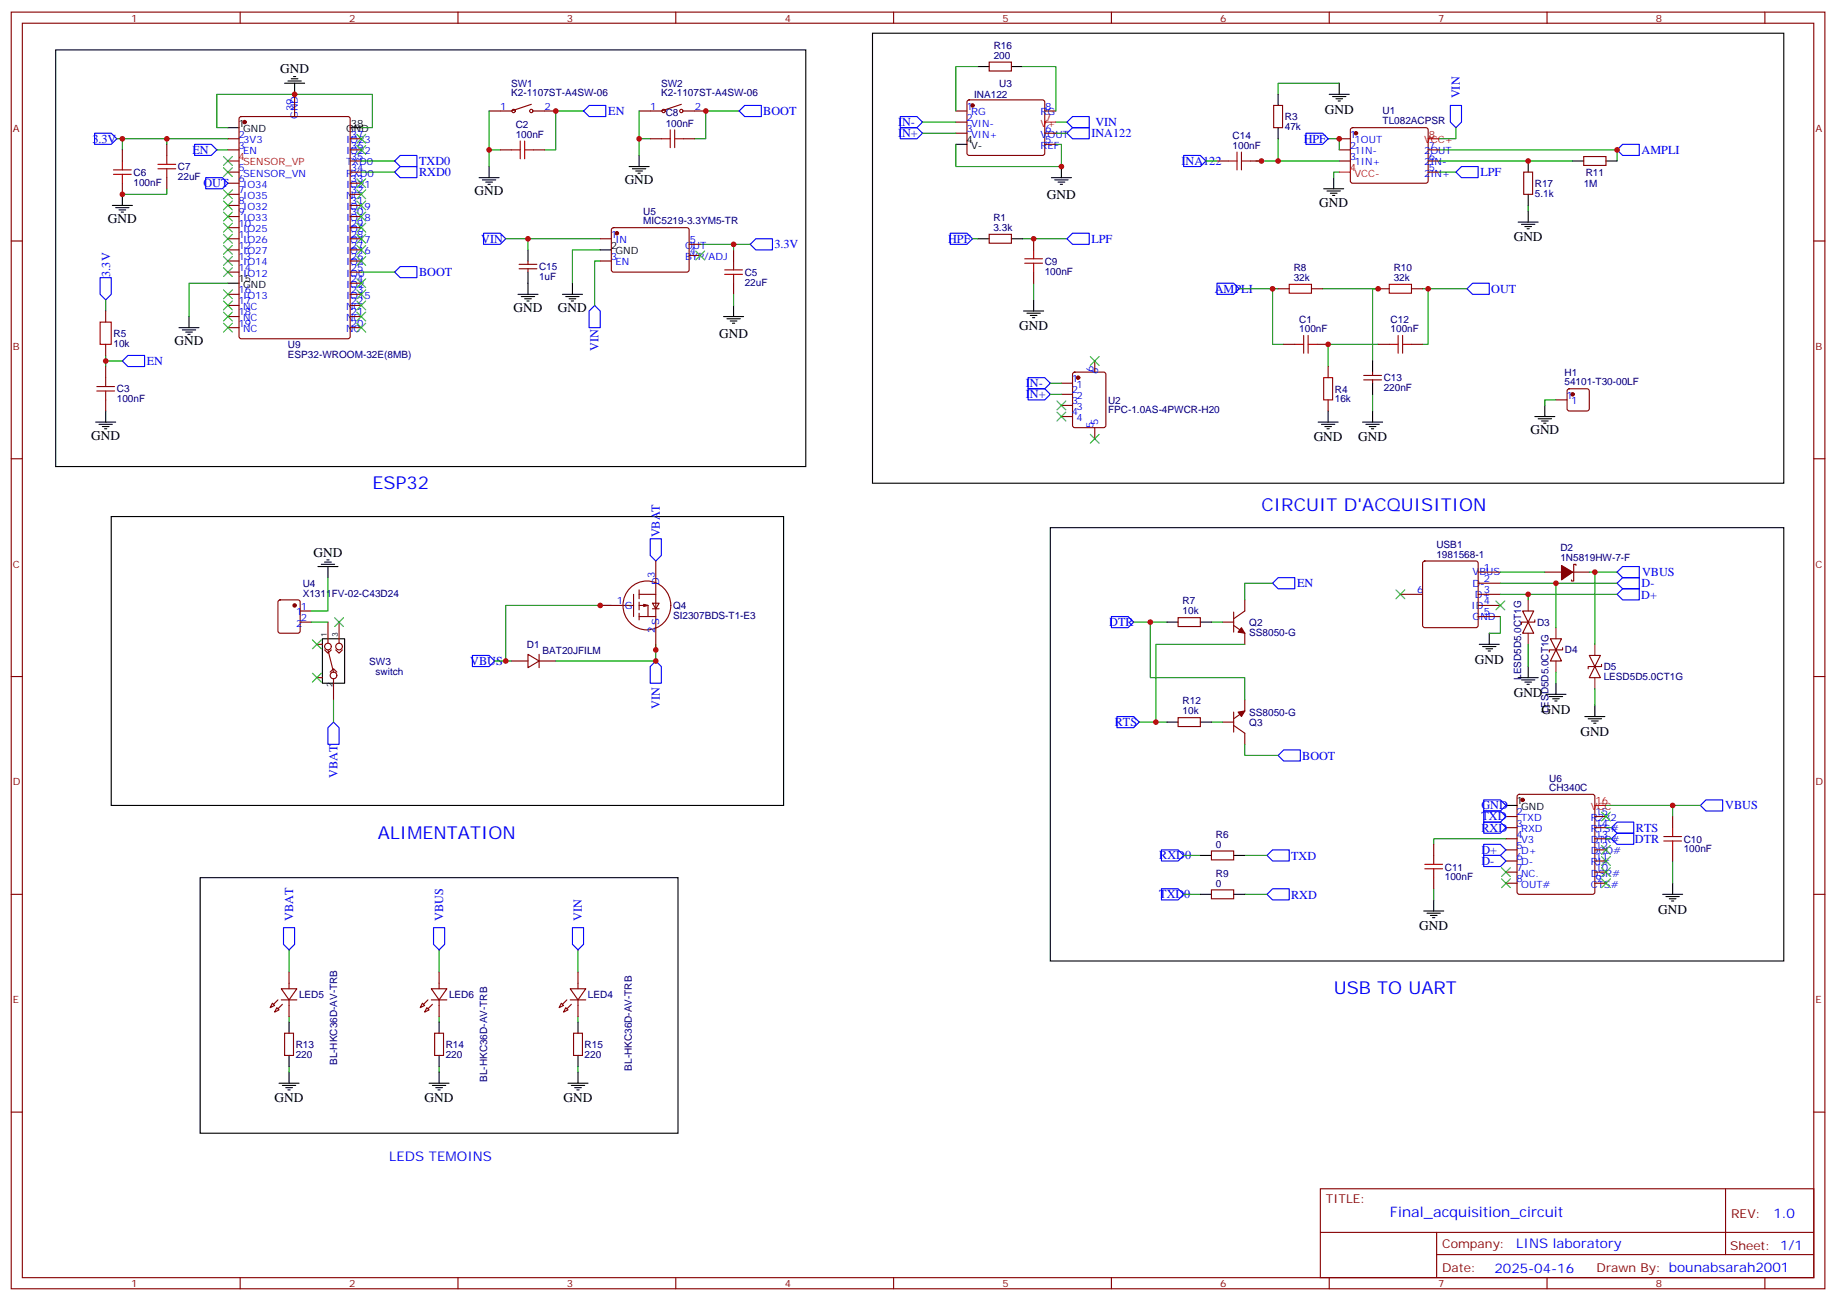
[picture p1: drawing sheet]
<svg xmlns="http://www.w3.org/2000/svg" width="583mm" height="413mm" viewBox="0 0 583 413" stroke-linecap="round" stroke-linejoin="round" font-family="sans-serif">
<g fill="none" stroke="#870000" stroke-width=".35">
<path d="M3.6 3.8h575.7v405.4h-575.7zM7.1 7.4h568.7v398.3h-568.7zM76.2 3.8v3.6M145.4 3.8v3.6M214.5 3.8v3.6M283.7 3.8v3.6M314 19.7h7.1v2.8h-7.1zM352.8 3.8v3.6M422 3.8v3.6M491.1 3.8v3.6M560.2 3.8v3.6M76.1 37.2l.5-.2h33.9l.6 .4 .1 69.5-.5 .6-34.1 .1-.7-.5v-69.4z"/>
<path d="M93.5 30v7M168.7 33.1l-6.4 2.1h-7M169.4 35.2h7M216.3 33.1l-6.4 2.1h-7M217 35.2h7M303.4 35.2h3.6M303.4 38.8h3.6M307.2 31.9l.5-.2h23.2l.5 .2 .2 .5v16.5l-.7 .5-23.5-.1-.4-.7v-16.2zM331.6 35.2h3.6M404.3 33.5h2.8v7h-2.8zM38.8 47.6v3.5M38.8 58.2v3.5"/>
<path d="M53 45.8v3.6M53 56.4v3.5M72.4 44.1h3.5M72.4 47.6h3.5M72.4 54.6h3.5M72.4 58.2h3.5M111.2 44.1h3.5M111.2 47.6h3.5M111.2 51.1h3.5M111.2 54.6h3.5M111.2 58.2h3.5M158.8 47.6h3.5"/>
<path d="M169.4 47.6h3.5M206.4 44.1h3.5M217 44.1h3.5M303.4 42.3h3.6M331.6 42.3h3.6M331.6 45.8h3.6M386.3 51.1h3.6M396.9 51.1h3.5M425.1 44.1h3.6M425.1 47.6h3.6M425.1 51.1h3.6M428.9 40.7l.5-.2h23.2l.5 .2 .3 .5-.1 16.5-.7 .5-23.5-.1-.4-.6v-16.3z"/>
<path d="M453.4 47.6h3.5M453.4 51.1h3.5M453.4 54.6h3.5M483.7 54.6h2.8v7.1h-2.8zM502.7 49.7h7.1v2.8h-7.1zM3.6 76.5h3.5M72.4 61.7h3.5M72.4 65.2h3.5M72.4 68.8h3.5M72.4 72.3h3.5M72.4 75.8h3.5M72.4 79.3h3.5"/>
<path d="M111.2 61.7h3.5M111.2 65.2h3.5M111.2 68.8h3.5M111.2 72.3h3.5M111.2 75.8h3.5M111.2 79.3h3.5M190.5 75.8h3.6M194.3 72.5l.5-.2h23.5l.5 .7-.1 13-.6 .4-23.6-.1-.4-.6v-12.7zM218.8 77.6h3.5M232.9 79.3v3.6M314 74.4h7.1v2.8h-7.1zM328.1 75.8v3.5"/>
<path d="M575.8 76.5h3.5M33.5 98.7v3.6M72.4 82.9h3.5M72.4 86.4h3.5M72.4 93.5h3.5M72.4 97h3.5M111.2 82.9h3.5M111.2 86.4h3.5M111.2 89.9h3.5M111.2 93.5h3.5M111.2 97h3.5M164.8 85.3h5.6"/>
<path d="M164.8 83.9h5.6M167.6 82.9v1M167.6 85.3v1.1M190.5 82.9h3.6M218.8 81.1h3.5M232.9 89.9v3.6M328.1 86.4v3.5M405.7 91.7h3.6M416.3 91.7h3.5M437.5 91.7h3.5M448.1 91.7h3.5M33.5 109.3v3.6"/>
<path d="M33.5 116.4v3.5M72.4 100.5h3.5M72.4 104h3.5M111.2 100.5h3.5M111.2 104h3.5M340.7 118.4l.5-.3h9.1l.7 .5v16.5l-.4 .6-9.4 .1-.7-.5v-16.4zM347.5 114.6v3.5M407.5 109.3h3.5M418.1 109.3h3.5M421.6 116.4v3.5M432.9 119.2h5.6M435.7 118.1v1.1"/>
<path d="M437.5 109.3h3.5M448.1 109.3h3.5M33.5 127v3.5M336.9 121.7h3.6M336.9 125.2h3.6M336.9 128.7h3.6M336.9 132.3h3.6M347.5 135.8v3.5M421.6 127v3.5M432.9 120.6h5.6M435.7 120.6v1.1M493.9 127h3.6"/>
<path d="M497.7 123.6l.5-.2h5.6l.5 .2 .2 .5v5.7l-.2 .5-.5 .2h-5.6l-.5-.2-.2-.5v-5.7zM3.6 145.7h3.5M575.8 145.7h3.5M208.2 178.1v28.2M451.8 178.3l.5-.2h16.2l.5 .2 .2 .5v19.8l-.2 .5-.5 .2h-16.2l-.5-.3-.2-.4v-19.8zM500.3 179.5v-.3h-.7v5.3h-.7v-.4M88.5 190.7l.4-.2h5.7l.6 .4 .1 9.4-.5 .7h-5.9l-.6-.4-.1-9.4zM95.3 194h3.5M95.3 197.5h3.5M104.1 197.5v6.7M107.6 197.5v6.7M190.5 192.2h7.1"/>
<path d="M197.9 192.2h3.2M200.4 186.4a7.6 7.6 0 0 1 10.7 .8 7.6 7.6 0 0 1-.7 10.7 7.6 7.6 0 0 1-10.8-.6 7.9 7.9 0 0 1 .8-10.9zM201.1 188.7v7.1M202.9 188.7h5.3M202.9 195.8h5.3M202.9 187.3v2.8M202.9 191.2v2.4M202.9 194.7v2.1M204.3 191.9l1.4 .3h-2.8M204.3 192.6l1.4-.4v3.6M207.1 191.5h2.1l-1 1.8zM207.1 193.3h2.1"/>
<path d="M374 196.1h7v2.8h-7zM388.1 197.5h3.5M391.6 198.6l3.5 2.4v3.6M391.6 194.3v6.4M395.1 190.5v3.5l-3.5 2.5M444.5 188.7h7.1M469.2 188.7h7.1M469.2 192.2h7.1M469.2 185.2h7.1M469.2 181.6h7.1M469.2 195.8h7.1M483.3 194h3.6l-1.8 3.5z"/>
<path d="M485.1 197.5l1.8 3.5h-3.6zM487.2 196.8v.7h-4.2v.7M490.4 181.6h5.3M499.2 181.6h5.3M3.6 214.8h3.5M100.6 215.2h1.7M100.6 204.6h1.7M103 206.3l1.1 1.1 1.1-1.1M104.1 206.3l1.8 7.1M104.8 213.4l1.1-1.1 1 1.1M105.9 215.5v6.7M106.6 206.3l1 1.1 1.1-1.1"/>
<path d="M162.3 209.9h5.3M167.6 207.8l3.5 2.1-3.5 2.1zM171.1 207.8v4.2M171.1 209.9h5.3M492.2 202.8h3.5l-1.8 3.5zM493.9 206.3l1.8 3.6h-3.5zM496 205.6v.7h-4.2v.7M504.5 208.1h3.5l-1.7 3.5zM506.3 211.6l1.7 3.6h-3.5zM508.4 210.9v.7h-4.2v.7M575.8 214.8h3.5M374 227.9h7v2.8h-7z"/>
<path d="M388.1 229.3h3.5M391.6 230.3l3.5 2.5v3.5M391.6 226.1v6.3M395.1 222.2v3.5l-3.5 2.5M478 259.3h3.6M481.8 252.4l.5-.2h23.3l.5 .2 .2 .5v30.3l-.3 .5-.4 .3h-23.3l-.5-.3-.2-.5v-30.3zM506.3 259.3h3.5M531 259.3v3.5M384.6 270.2h7v2.8h-7zM455.1 268.1v3.5M455.1 278.7v3.5M478 262.8h3.6"/>
<path d="M478 266.3h3.6M478 269.8h3.6M478 273.4h3.6M478 276.9h3.6M506.3 262.8h3.5M506.3 266.3h3.5M506.3 269.8h3.5M506.3 273.4h3.5M506.3 276.9h3.5M531 269.8v3.6M3.6 284h3.5M384.6 282.5h7v2.9h-7z"/>
<path d="M478 280.4h3.6M506.3 280.4h3.5M575.8 284h3.5M86.5 318.5l.7 .7-1.4 .7zM87.9 319.9l.7 .7-1.4 .7zM89.3 313.9h4.9l-2.4 3.6zM89.3 317.5h4.9M91.8 308.6v5.3M91.8 317.5v5.3M134.1 318.5l.7 .7-1.4 .7zM135.5 319.9l.7 .7-1.4 .7zM136.9 313.9h5l-2.5 3.6z"/>
<path d="M136.9 317.5h5M139.4 308.6v5.3M139.4 317.5v5.3M178.2 318.5l.7 .7-1.4 .7zM179.6 319.9l.7 .7-1.4 .7zM181 313.9h4.9l-2.4 3.6zM181 317.5h4.9M183.5 308.6v5.3M183.5 317.5v5.3M90.3 328h2.9v7.1h-2.9zM138 328h2.8v7.1h-2.8zM182.1 328h2.8v7.1h-2.8z"/>
<path d="M3.6 353.1h3.5M575.8 353.1h3.5M419.1 377.4h156.7v28.3h-156.7zM547.8 377.5v20.8M419.2 391.3h156.4M456 398.3h119.6M456 391.3v14.1M76.2 405.7v3.5M145.4 405.7v3.5M214.5 405.7v3.5M283.7 405.7v3.5M352.8 405.7v3.5"/>
<path d="M422 405.7v3.5M491.1 405.7v3.5M560.2 405.7v3.5"/>
<circle cx="163" cy="35.2" r=".53"/>
<circle cx="168.7" cy="35.2" r=".53"/>
<circle cx="210.6" cy="35.2" r=".53"/>
<circle cx="216.3" cy="35.2" r=".53"/>
<circle cx="104.1" cy="205.3" r="1.06"/>
<circle cx="105.9" cy="214.5" r="1.06"/>
<circle cx="107.6" cy="205.3" r="1.06"/>
</g>
<g fill="#870000" stroke="#870000" stroke-width=".35">
<path d="M495.7 179.5l3.5 2.1-3.5 2.5z"/>
<path d="M394.1 199.3l1 1.7-2.1-.3z"/>
<path d="M393 226.1l2.1-.4-1 1.8z"/>
<path d="M181.4 318.9l-1.4 1.4z"/>
<path d="M180 317.5l-1.5 1.4z"/>
<path d="M88.2 320.3l1.4-1.4z"/>
<path d="M88.2 317.5l-1.4 1.4z"/>
<path d="M135.9 320.3l1.4-1.4z"/>
<path d="M135.9 317.5l-1.5 1.4z"/>
<circle cx="93.5" cy="192.2" r=".53"/>
<circle cx="483.3" cy="254" r=".53"/>
<circle cx="77.6" cy="38.8" r=".53"/>
<circle cx="430.4" cy="42.3" r=".53"/>
<circle cx="342.2" cy="119.9" r=".53"/>
<circle cx="499.2" cy="125.2" r=".53"/>
<circle cx="195.8" cy="74" r=".53"/>
<circle cx="308.7" cy="33.5" r=".53"/>
</g>
<path d="M485.1 190.5v3.5M493.9 199.3v3.5M485.1 201v3.6M493.9 209.9v3.5M506.3 204.6v3.5M506.3 215.2v3.5" fill="none" stroke="#8c2424" stroke-width=".35"/>
<g fill="none" stroke="#000" stroke-width=".35">
<path d="M17.7 15.8h238.1v132.3h-238.1zM277 10.5h289.2v142.9h-289.2zM90.3 26.4h6.4M91.4 25.7h4.2M92.5 25h2.1M93.2 24.3h.7M93.5 26.4v3.6M310.5 21.1h3.5M321.1 21.1h3.5M405.7 30v3.5M422 30h6.3M423 30.7h4.2"/>
<path d="M424.1 31.4h2.1M424.8 32.1h.7M425.1 26.4v3.6M72.4 40.5h3.5M111.2 40.5h3.5M152.1 56.4h6.3M153.1 57.1h4.3M154.2 57.8h2.1M154.9 58.5h.7M155.3 52.9v3.5M199.7 52.9h6.4M200.8 53.6h4.2"/>
<path d="M201.8 54.3h2.1M202.5 55h.7M202.9 49.4v3.5M303.4 45.8h3.6M333.8 56.4h6.3M334.8 57.1h4.3M335.9 57.8h2.1M336.6 58.5h.7M336.9 52.9v3.5M405.7 40.5v3.6M420.2 59.9h6.3M423.4 56.4v3.5"/>
<path d="M485.1 51.1v3.5M499.2 51.1h3.5M509.8 51.1h3.5M35.7 65.2h6.3M36.7 65.9h4.3M37.8 66.6h2.1M38.5 67.3h.7M38.8 61.7v3.5M167.6 79.3v3.6M190.5 79.3h3.6M310.5 75.8h3.5M321.1 75.8h3.5"/>
<path d="M421.3 60.6h4.2M422.3 61.3h2.1M423 62.1h.7M481.9 70.5h6.4M483 71.2h4.2M484 71.9h2.2M484.8 72.6h.7M485.1 61.7v3.5M485.1 67v3.5M72.4 89.9h3.5M164.4 93.5h6.4M165.5 94.2h4.2"/>
<path d="M166.5 94.9h2.2M167.3 95.6h.7M167.6 86.4v7.1M178.5 93.5h6.4M179.6 94.2h4.2M180.7 94.9h2.1M181.4 95.6h.7M181.7 89.9v3.6M232.9 97v3.5M324.9 98.7h6.4M326 99.4h4.2M328.1 95.2v3.5"/>
<path d="M56.8 104h6.4M57.9 104.7h4.2M58.9 105.4h2.2M59.7 106.2h.7M60 100.5v3.5M229.7 100.5h6.3M230.8 101.2h4.2M231.8 101.9h2.1M232.5 102.6h.7M327.1 100.2h2.1M327.8 100.9h.7M435.7 114.6v3.5"/>
<path d="M30.4 134h6.3M31.4 134.7h4.3M32.5 135.4h2.1M33.2 136.1h.7M33.5 130.5v3.5M418.4 134h6.4M419.5 134.7h4.2M420.5 135.4h2.2M421.3 136.1h.7M421.6 130.5v3.5M432.5 134h6.4M433.6 134.7h4.2"/>
<path d="M434.7 135.4h2.1M435.4 136.1h.7M435.7 121.7v3.5M435.7 130.5v3.5M487.2 132.3h6.4M488.3 133h4.2M489.3 133.7h2.2M490 134.4h.7M490.4 128.7v3.6M35.3 164h213.4v91.7h-213.4zM100.9 179.9h6.4M102 179.2h4.2"/>
<path d="M103 178.5h2.2M103.8 177.8h.7M104.1 179.9v3.5M333.4 167.5h232.8v137.6h-232.8zM370.5 197.5h3.5M381 197.5h3.6M102.3 202.8h7.1v14.1h-7.1zM469.6 204.6h6.3M470.6 205.3h4.3M471.7 206h2.1M472.4 206.7h.7M472.8 201v3.6"/>
<path d="M481.9 215.2h6.4M483 215.9h4.2M484 216.6h2.2M484.8 217.3h.7M485.1 211.6v3.6M493.9 216.9v3.6M370.5 229.3h3.5M381 229.3h3.6M490.7 220.5h6.4M491.8 221.2h4.2M492.9 221.9h2.1M493.6 222.6h.7"/>
<path d="M503.1 227.5h6.3M504.2 228.2h4.2M505.2 228.9h2.1M505.9 229.6h.7M506.3 224v3.5M478 255.7h3.6M63.5 278.7h151.7v81.1h-151.7zM381 271.6h3.6M391.6 271.6h3.5M381 284h3.6M391.6 284h3.5M451.9 289.2h6.4"/>
<path d="M453 289.9h4.2M454.1 290.7h2.1M454.8 291.4h.7M455.1 285.7v3.5M527.8 284h6.3M528.8 284.7h4.3M529.9 285.4h2.1M530.6 286.1h.7M531 280.4v3.6M91.8 324.5v3.5M91.8 335.1v3.5M139.4 324.5v3.5"/>
<path d="M139.4 335.1v3.5M183.5 324.5v3.5M183.5 335.1v3.5M88.6 343.9h6.3M89.6 344.6h4.3M90.7 345.3h2.1M91.4 346h.7M91.8 340.4v3.5M136.2 343.9h6.4M137.3 344.6h4.2M138.3 345.3h2.1M139 346h.7"/>
<path d="M139.4 340.4v3.5M180.3 343.9h6.4M181.4 344.6h4.2M182.4 345.3h2.1M183.1 346h.7M183.5 340.4v3.5"/>
</g>
<path d="M331.6 38.8h3.6M72.4 51.1h3.5M425.1 54.6h3.6M453.4 44.1h3.5M506.3 255.7h3.5" fill="none" stroke="#f00" stroke-width=".35"/>
<g fill="none" stroke="#3c3" stroke-width=".35">
<path d="M70.9 49.7l2.9 2.8M70.9 53.2l2.9 2.9M73.8 49.7l-2.9 2.8M73.8 53.2l-2.9 2.9M113.3 42.7l2.8 2.8M113.3 46.2l2.8 2.8M113.3 56.8l2.8 2.8M116.1 56.8l-2.8 2.8M116.1 42.7l-2.8 2.8M116.1 46.2l-2.8 2.8M70.9 67.3l2.9 2.9M70.9 70.9l2.9 2.8"/>
<path d="M70.9 74.4l2.9 2.8M70.9 77.9l2.9 2.9M70.9 60.3l2.9 2.8M70.9 63.8l2.9 2.8M73.8 67.3l-2.9 2.9M73.8 70.9l-2.9 2.8M73.8 74.4l-2.9 2.8M73.8 77.9l-2.9 2.9M73.8 60.3l-2.9 2.8M73.8 63.8l-2.9 2.8M113.3 60.3l2.8 2.8M113.3 70.9l2.8 2.8"/>
<path d="M113.3 74.4l2.8 2.8M113.3 77.9l2.8 2.9M113.3 67.3l2.8 2.9M113.3 63.8l2.8 2.8M116.1 60.3l-2.8 2.8M116.1 70.9l-2.8 2.8M116.1 74.4l-2.8 2.8M116.1 77.9l-2.8 2.9M116.1 67.3l-2.8 2.9M116.1 63.8l-2.8 2.8M220.9 79.7l2.8 2.8M223.7 79.7l-2.8 2.8"/>
<path d="M70.9 95.6l2.9 2.8M70.9 99.1l2.9 2.8M70.9 81.5l2.9 2.8M70.9 85l2.9 2.8M70.9 92l2.9 2.9M73.8 95.6l-2.9 2.8M73.8 99.1l-2.9 2.8M73.8 81.5l-2.9 2.8M73.8 85l-2.9 2.8M73.8 92l-2.9 2.9M113.3 99.1l2.8 2.8M113.3 95.6l2.8 2.8"/>
<path d="M113.3 81.5l2.8 2.8M113.3 88.5l2.8 2.8M113.3 92l2.8 2.9M116.1 99.1l-2.8 2.8M116.1 95.6l-2.8 2.8M116.1 81.5l-2.8 2.8M116.1 88.5l-2.8 2.8M116.1 92l-2.8 2.9M70.9 102.6l2.9 2.8M73.8 102.6l-2.9 2.8M113.3 102.6l2.8 2.8M116.1 102.6l-2.8 2.8"/>
<path d="M346.1 113.2l2.8 2.8M348.9 113.2l-2.8 2.8M335.5 127.3l2.8 2.8M335.5 130.8l2.8 2.9M338.3 130.8l-2.8 2.9M338.3 127.3l-2.8 2.8M346.1 137.9l2.8 2.8M348.9 137.9l-2.8 2.8M106.2 196.1l2.8 2.8M109 196.1l-2.8 2.8M443.1 187.3l2.8 2.8M445.9 187.3l-2.8 2.8"/>
<path d="M474.9 190.8l2.8 2.8M477.7 190.8l-2.8 2.8M99.2 203.2l2.8 2.8M99.2 213.7l2.8 2.9M102 203.2l-2.8 2.8M102 213.7l-2.8 2.9M508.4 257.8l2.8 2.9M511.2 257.8l-2.8 2.9M476.6 275.5l2.9 2.8M476.6 279l2.9 2.8M479.5 275.5l-2.9 2.8M479.5 279l-2.9 2.8"/>
<path d="M508.4 279l2.8 2.8M508.4 275.5l2.8 2.8M508.4 272l2.8 2.8M508.4 268.4l2.8 2.9M511.2 279l-2.8 2.8M511.2 275.5l-2.8 2.8M511.2 272l-2.8 2.8M511.2 268.4l-2.8 2.9"/>
</g>
<g fill="none" stroke="#008700" stroke-width=".35">
<path d="M155.3 35.2v12.4h3.5M185.2 35.2h-8.8v12.4h-3.5M202.9 35.2v8.9h3.5M234.6 35.2h-10.6v8.9h-3.5M292.8 38.8h10.6M310.5 21.1h-7.1v14.1M324.6 21.1h10.6v14.1M335.2 38.8h3.5M425.1 26.4h-19.4v3.6M37.1 44.1h1.7v3.5M38.8 44.1h33.6M53 59.9v1.8h-14.2"/>
<path d="M53 44.1v1.7M68.8 47.6h3.6M72.4 40.5h-3.6v-10.5h49.4v10.5h-3.5M114.7 54.6h10.6M114.7 51.1h10.6M155.3 47.6v5.3M202.9 44.1v5.3M292.8 42.3h10.6M303.4 45.8v7.1h33.5v-7.1h-1.7M335.2 42.3h3.5M382.8 51.1h3.5M398.7 51.1h26.4"/>
<path d="M405.7 44.1v7M421.6 44.1h3.5v3.5M425.1 54.6h-1.7v1.8M456.9 51.1h42.3M456.9 47.6h56.4v3.5M456.9 54.6h5.3M462.2 40.5v3.6h-5.3M160.5 75.8h30M167.6 75.8v3.5M190.5 79.3h-8.8v10.6M222.3 77.6h15.9M232.9 77.6v1.7"/>
<path d="M308.7 75.8h1.8M324.6 75.8h14.1M485.1 65.2v1.8M33.5 95.2v3.5M72.4 89.9h-12.4v10.6M114.7 86.4h10.6M190.5 82.9h-1.7v14.1M232.9 93.5v3.5M328.1 89.9v5.3M393.4 91.7h10.6M405.7 91.7h-1.7v17.6h3.5M419.8 91.7h17.7h-1.8v22.9"/>
<path d="M451.6 91.7h1.8v17.6h-1.8M453.4 91.7h12.3M33.5 112.9v3.5M33.5 114.6h5.3M437.5 109.3h-15.9v7.1M333.4 121.7h3.5M333.4 125.2h3.5M435.7 125.2v5.3M493.9 127h-3.5v1.7M98.8 197.5h5.3M104.1 183.4v10.6h-5.3M194.1 192.2h-33.6v17.7"/>
<path d="M359.9 197.5h10.6M365.2 197.5v17.7h29.9v7M384.6 197.5h3.5M404 185.2h-8.9v5.3M476.3 195.8v5.2h-3.5M476.3 181.6h14.1M476.3 185.2h37M476.3 188.7h37M485.1 188.7v1.8M493.9 185.2v14.1M504.5 181.6h8.8M506.3 181.6v23"/>
<path d="M157 209.9h5.3M208.2 204.6v5.3h-31.8M395.1 204.6h-28.2v24.7M485.1 204.6v7M493.9 213.4v3.5M506.3 218.7v5.3M105.9 222.2v7.1M361.6 229.3h8.9M384.6 229.3h3.5M395.1 236.3v3.6h10.6M509.8 255.7h21.2v3.6M531 255.7h8.8"/>
<path d="M375.7 271.6h5.3M395.1 271.6h7.1M478 266.3h-22.9v1.8M509.8 266.3h1.8M509.8 262.8h1.8M531 273.4v7M375.7 284h5.3M395.1 284h7.1M455.1 282.2v3.5M91.8 301.6v7M139.4 301.6v7M183.5 301.6v7"/>
<path d="M91.8 322.8v1.7M91.8 338.6v1.8M139.4 322.8v1.7M139.4 338.6v1.8M183.5 322.8v1.7M183.5 338.6v1.8"/>
</g>
<g fill="none" stroke="#00f" stroke-width=".35">
<path d="M185.2 35.2l1.8-1.7h5.3v3.5h-5.3zM234.6 35.2l1.8-1.7h5.3v3.5h-5.3zM285.8 37h5.3l1.7 1.8-1.7 1.7h-5.3zM338.7 38.8l1.8-1.8h5.3v3.5h-5.3zM460.4 33.5h3.5v5.3l-1.7 1.7-1.8-1.7zM30 42.3h5.3l1.8 1.8-1.8 1.7h-5.3zM61.8 45.8h5.3l1.7 1.8-1.7 1.8h-5.3zM65.3 56.4h5.3l1.8 1.8-1.8 1.7h-5.3zM125.3 51.1l1.7-1.7h5.3v3.5h-5.3zM125.3 54.6l1.7-1.7h5.3v3.5h-5.3zM285.8 40.5h5.3l1.7 1.8-1.7 1.8h-5.3zM340.5 40.5h5.3v3.6h-5.3l-1.8-1.8z"/>
<path d="M375.7 49.4h5.3l1.8 1.7-1.8 1.8h-5.3zM414.5 42.3h5.3l1.8 1.8-1.8 1.7h-5.3zM462.2 54.6l1.7-1.7h5.3v3.5h-5.3zM513.3 47.6l1.8-1.8h5.3v3.6h-5.3zM153.5 74h5.3l1.7 1.8-1.7 1.8h-5.3zM238.2 77.6l1.7-1.8h5.3v3.5h-5.3zM301.7 74h5.3l1.7 1.8-1.7 1.8h-5.3zM340.5 74h5.3v3.6h-5.3l-1.8-1.8zM31.8 88.2h3.5v5.3l-1.8 1.7-1.7-1.7zM125.3 86.4l1.7-1.8h5.3v3.6h-5.3zM187 98.7l1.8-1.7 1.7 1.7v5.3h-3.5zM386.3 89.9h5.3l1.8 1.8-1.8 1.8h-5.3z"/>
<path d="M465.7 91.7l1.8-1.8h5.3v3.6h-5.3zM38.8 114.6l1.8-1.7h5.3v3.5h-5.3zM326.4 119.9h5.2l1.8 1.8-1.8 1.7h-5.2zM326.4 123.4h5.2l1.8 1.8-1.8 1.8h-5.2zM206.4 171.1h3.5v5.3l-1.7 1.7-1.8-1.7zM352.8 195.8h5.3l1.8 1.7-1.8 1.8h-5.3zM404 185.2l1.7-1.8h5.3v3.5h-5.3zM513.3 181.6l1.8-1.7h5.3v3.5h-5.3zM513.3 185.2l1.8-1.8h5.3v3.5h-5.3zM513.3 188.7l1.8-1.8h5.3v3.6h-5.3zM150 208.1h5.3l1.7 1.8-1.7 1.7h-5.3zM208.2 209.9l1.7 1.7v5.3h-3.5v-5.3z"/>
<path d="M105.9 229.3l1.7 1.7v5.3h-3.5v-5.3zM354.6 227.5h5.3l1.7 1.8-1.7 1.7h-5.3zM405.7 239.9l1.8-1.8h5.3v3.5h-5.3zM471 254h5.3l1.7 1.7-1.7 1.8h-5.3zM471 257.5h5.3l1.7 1.8-1.7 1.7h-5.3zM539.8 255.7l1.7-1.7h5.3v3.5h-5.3zM368.7 269.8h5.3l1.7 1.8-1.7 1.8h-5.3zM402.2 271.6l1.8-1.8h5.3v3.6h-5.3zM471 261h5.3l1.7 1.8-1.7 1.7h-5.3zM471 268.1h5.3l1.7 1.7-1.7 1.8h-5.3zM471 271.6h5.3l1.7 1.8-1.7 1.7h-5.3zM511.6 266.3l1.7-1.8h5.3v3.6h-5.3z"/>
<path d="M511.6 262.8l1.7-1.8h5.3v3.5h-5.3zM90 294.5h3.5v5.3l-1.7 1.8-1.8-1.8zM137.6 294.5h3.5v5.3l-1.7 1.8-1.8-1.8zM181.7 294.5h3.5v5.3l-1.7 1.8-1.8-1.8zM368.7 282.2h5.3l1.7 1.8-1.7 1.7h-5.3zM402.2 284l1.8-1.8h5.3v3.5h-5.3z"/>
</g>
<g fill="none" stroke="#a10000" stroke-width=".35">
<path d="M36 55.4h5.7M36 53.9h5.7M38.8 51.1v2.8M38.8 55.4v2.8M50.1 53.6h5.7M50.1 52.2h5.7M53 49.4v2.8M53 53.6v2.8M162.3 47.6h2.8M165.1 44.8v5.6M166.5 44.8v5.6M166.5 47.6h2.9"/>
<path d="M209.9 44.1h2.9M212.8 41.2v5.7M214.2 41.2v5.7M214.2 44.1h2.8M389.9 51.1h2.8M392.7 48.3v5.6M394.1 48.3v5.6M394.1 51.1h2.8M328.1 79.3v2.9M230 87.1h5.7M230 85.7h5.7M232.9 82.9v2.8"/>
<path d="M232.9 87.1v2.8M325.3 83.6h5.6M325.3 82.2h5.6M328.1 83.6v2.8M409.3 90.3h7v2.8h-7zM441 90.3h7.1v2.8h-7.1zM31.8 102.3h3.5v7h-3.5zM33.5 119.9v2.8M411 109.3h2.8M413.8 106.5v5.6M415.3 106.5v5.6M415.3 109.3h2.8"/>
<path d="M420.2 119.9h2.8v7.1h-2.8zM441 109.3h2.8M443.8 106.5v5.6M445.2 109.3h2.9M445.2 106.5v5.6M30.7 124.1h5.7M30.7 122.7h5.7M33.5 124.1v2.9M452.3 275.8h5.6M452.3 274.4h5.6M455.1 271.6v2.8M455.1 275.8v2.9"/>
<path d="M528.1 267h5.7M528.1 265.6h5.7M531 262.8v2.8M531 267v2.8"/>
</g>
<g fill="#c00">
<circle cx="93.5" cy="30" r=".88"/>
<circle cx="33.5" cy="114.6" r=".88"/>
<circle cx="155.3" cy="47.6" r=".88"/>
<circle cx="176.4" cy="35.2" r=".88"/>
<circle cx="202.9" cy="44.1" r=".88"/>
<circle cx="224" cy="35.2" r=".88"/>
<circle cx="405.7" cy="51.1" r=".88"/>
<circle cx="425.1" cy="44.1" r=".88"/>
<circle cx="513.3" cy="47.6" r=".88"/>
<circle cx="365.2" cy="197.5" r=".88"/>
<circle cx="366.9" cy="229.3" r=".88"/>
<circle cx="506.3" cy="181.6" r=".88"/>
<circle cx="531" cy="255.7" r=".88"/>
<circle cx="493.9" cy="185.2" r=".88"/>
<circle cx="485.1" cy="188.7" r=".88"/>
<circle cx="453.4" cy="91.7" r=".88"/>
<circle cx="404" cy="91.7" r=".88"/>
<circle cx="160.5" cy="209.9" r=".88"/>
<circle cx="38.8" cy="44.1" r=".88"/>
<circle cx="232.9" cy="77.6" r=".88"/>
<circle cx="38.8" cy="61.7" r=".88"/>
<circle cx="53" cy="44.1" r=".88"/>
<circle cx="328.1" cy="75.8" r=".88"/>
<circle cx="421.6" cy="109.3" r=".88"/>
<circle cx="437.5" cy="91.7" r=".88"/>
<circle cx="336.9" cy="52.9" r=".88"/>
<circle cx="400.4" cy="51.1" r=".88"/>
<circle cx="167.6" cy="75.8" r=".88"/>
<circle cx="485.1" cy="51.1" r=".88"/>
<circle cx="190.5" cy="192.2" r=".88"/>
<circle cx="208.2" cy="206.3" r=".88"/>
<circle cx="208.2" cy="209.9" r=".88"/>
</g>
<g font-size="5.6" fill="#00f">
<text x="118.2" y="155.2">ESP32</text>
<text x="400.4" y="162.2">CIRCUIT D'ACQUISITION</text>
<text x="120" y="266.3">ALIMENTATION</text>
<text x="423.4" y="315.7">USB TO UART</text>
</g>
<text font-size="4.6" fill="#00f" x="441.2" y="386.5">Final_acquisition_circuit</text>
<g font-size="4.2">
<text x="88.9" y="23.1">GND</text>
<text x="420.5" y="36.1">GND</text>
<text x="198.3" y="58.5">GND</text>
<text x="150.7" y="62.1">GND</text>
<text x="332.4" y="63.1">GND</text>
<text x="418.8" y="65.6">GND</text>
<text x="34.3" y="70.9">GND</text>
<text x="480.5" y="76.6">GND</text>
<text x="163" y="99.1">GND</text>
<text x="177.1" y="99.1">GND</text>
<text x="228.3" y="107.3">GND</text>
<text x="323.5" y="104.8">GND</text>
<text x="55.4" y="109.7">GND</text>
<text x="485.8" y="137.9">GND</text>
<text x="29" y="139.7">GND</text>
<text x="417" y="140.1">GND</text>
<text x="431.1" y="140.1">GND</text>
<text x="99.5" y="176.7">GND</text>
<text x="468.2" y="210.7">GND</text>
<text x="480.5" y="221.3">GND</text>
<text x="489.3" y="226.6">GND</text>
<text x="501.7" y="233.6">GND</text>
<text x="526.4" y="290.1">GND</text>
<text x="450.5" y="295.3">GND</text>
<text x="87.2" y="350">GND</text>
<text x="134.8" y="350">GND</text>
<text x="178.9" y="350">GND</text>
</g>
<g font-size="4.2" fill="#00f">
<text x="123.5" y="368.6">LEDS TEMOINS</text>
<text x="562.9" y="386.7">1.0</text>
<text x="481.3" y="396.3">LINS laboratory</text>
<text x="474.4" y="404.1">2025-04-16</text>
</g>
<g font-size="3.9" fill="#00f">
<text x="463.4" y="31.2" transform="rotate(-90 463.4 31.2)">VIN</text>
<text x="193.1" y="36.6">EN</text>
<text x="242.3" y="36.5">BOOT</text>
<text x="285.1" y="40">IN-</text>
<text x="347.7" y="40">VIN</text>
<text x="29.3" y="45.3">3.3V</text>
<text x="285.1" y="43.6">IN+</text>
<text x="346.5" y="43.6">INA122</text>
<text x="413.8" y="45.3">HPF</text>
<text x="61.1" y="48.8">EN</text>
<text x="133" y="52.4">TXD0</text>
<text x="375" y="52.4">INA122</text>
<text x="521.1" y="48.9">AMPLI</text>
<text x="64.6" y="59.4">OUT</text>
<text x="133" y="55.9">RXD0</text>
<text x="469.9" y="55.9">LPF</text>
<text x="152.8" y="77.1">VIN</text>
<text x="301" y="77.1">HPF</text>
<text x="346.4" y="77.1">LPF</text>
<text x="245.8" y="78.8">3.3V</text>
<text x="35" y="87.8" transform="rotate(-90 35 87.8)">3.3V</text>
<text x="133" y="87.7">BOOT</text>
<text x="385.6" y="93">AMPLI</text>
<text x="473.4" y="93">OUT</text>
<text x="190" y="111.4" transform="rotate(-90 190 111.4)">VIN</text>
<text x="46.6" y="115.9">EN</text>
<text x="325.6" y="122.9">IN-</text>
<text x="325.6" y="126.5">IN+</text>
<text x="209.5" y="170.6" transform="rotate(-90 209.5 170.6)">VBAT</text>
<text x="521.3" y="183">VBUS</text>
<text x="411.7" y="186.4">EN</text>
<text x="521" y="190">D+</text>
<text x="521.1" y="186.5">D-</text>
<text x="352.1" y="198.8">DTR</text>
<text x="149.3" y="211.1">VBUS</text>
<text x="209.4" y="225" transform="rotate(-90 209.4 225)">VIN</text>
<text x="353.9" y="230.5">RTS</text>
<text x="413.4" y="241.2">BOOT</text>
<text x="107.1" y="246.9" transform="rotate(-90 107.1 246.9)">VBAT</text>
<text x="470.3" y="257">GND</text>
<text x="547.7" y="257">VBUS</text>
<text x="470.3" y="260.5">TXD</text>
<text x="470.3" y="264">RXD</text>
<text x="519" y="267.7">DTR</text>
<text x="519.3" y="264.1">RTS</text>
<text x="368" y="272.9">RXD0</text>
<text x="409.9" y="273">TXD</text>
<text x="470.3" y="271.1">D+</text>
<text x="470.3" y="274.6">D-</text>
<text x="368" y="285.2">TXD0</text>
<text x="409.9" y="285.3">RXD</text>
<text x="93" y="292.4" transform="rotate(-90 93 292.4)">VBAT</text>
<text x="140.7" y="292.4" transform="rotate(-90 140.7 292.4)">VBUS</text>
<text x="184.7" y="292.4" transform="rotate(-90 184.7 292.4)">VIN</text>
</g>
<g font-size="3.9" fill="#800">
<text x="420.9" y="382">TITLE:</text>
<text x="549.5" y="386.7">REV:</text>
<text x="457.8" y="396.2">Company:</text>
<text x="549.2" y="396.8">Sheet: 1/1</text>
<text x="457.8" y="403.9">Date:</text>
<text x="506.8" y="404">Drawn By: bounabsarah2001</text>
</g>
<g font-size="3.2" fill="#800">
<text x="41.7" y="6.8">1</text>
<text x="110.8" y="6.8">2</text>
<text x="180" y="6.8">3</text>
<text x="249.1" y="6.8">4</text>
<text x="318.2" y="6.8">5</text>
<text x="387.4" y="6.8">6</text>
<text x="456.5" y="6.8">7</text>
<text x="525.7" y="6.8">8</text>
<text x="4.1" y="41.9">A</text>
<text x="576.3" y="41.9">A</text>
<text x="4.1" y="111.1">B</text>
<text x="576.3" y="111.1">B</text>
<text x="4.1" y="180.2">C</text>
<text x="576.3" y="180.2">C</text>
<text x="4.1" y="249.4">D</text>
<text x="576.3" y="249.4">D</text>
<text x="4.1" y="318.5">E</text>
<text x="576.3" y="318.5">E</text>
<text x="41.7" y="408.7">1</text>
<text x="110.8" y="408.7">2</text>
<text x="180" y="408.7">3</text>
<text x="249.1" y="408.7">4</text>
<text x="318.2" y="408.7">5</text>
<text x="387.4" y="408.7">6</text>
<text x="456.5" y="408.7">7</text>
<text x="525.7" y="408.7">8</text>
</g>
<g font-size="3.2" fill="#000080">
<text x="315.4" y="15.6">R16</text>
<text x="315.4" y="18.7">200</text>
<text x="162.3" y="27.5">SW1</text>
<text x="209.9" y="27.5">SW2</text>
<text x="317.2" y="27.5">U3</text>
<text x="162.3" y="30.6">K2-1107ST-A4SW-06</text>
<text x="209.9" y="30.6">K2-1107ST-A4SW-06</text>
<text x="309.2" y="31.2">INA122</text>
<text x="163.7" y="40.5">C2</text>
<text x="211.3" y="40.2">100nF</text>
<text x="211.3" y="37">C8</text>
<text x="407.8" y="41.3">47k</text>
<text x="407.8" y="38.2">R3</text>
<text x="438.9" y="39.4">TL082ACPSR</text>
<text x="438.9" y="36.4">U1</text>
<text x="163.7" y="43.7">100nF</text>
<text x="391.3" y="47.2">100nF</text>
<text x="391.3" y="44.2">C14</text>
<text x="42.4" y="58.9">100nF</text>
<text x="42.4" y="55.9">C6</text>
<text x="56.5" y="57.2">22uF</text>
<text x="56.5" y="54">C7</text>
<text x="487.2" y="59.3">R17</text>
<text x="502.8" y="59.3">1M</text>
<text x="503.4" y="55.8">R11</text>
<text x="487.2" y="62.5">5.1k</text>
<text x="204.2" y="71.2">MIC5219-3.3YM5-TR</text>
<text x="204.2" y="68.2">U5</text>
<text x="315.4" y="70.3">R1</text>
<text x="315.4" y="73.3">3.3k</text>
<text x="171.1" y="88.9">1uF</text>
<text x="171.1" y="85.8">C15</text>
<text x="236.4" y="87.5">C5</text>
<text x="331.6" y="87.2">100nF</text>
<text x="331.6" y="84.2">C9</text>
<text x="410.7" y="89.2">32k</text>
<text x="410.7" y="86">R8</text>
<text x="442.4" y="89.2">32k</text>
<text x="442.4" y="86">R10</text>
<text x="236.4" y="90.7">22uF</text>
<text x="36" y="107">R5</text>
<text x="412.4" y="105.4">100nF</text>
<text x="412.4" y="102.4">C1</text>
<text x="441.4" y="105.4">100nF</text>
<text x="441.4" y="102.4">C12</text>
<text x="36" y="110.1">10k</text>
<text x="91.4" y="113.7">ESP32-WROOM-32E(8MB)</text>
<text x="91.4" y="110.6">U9</text>
<text x="496.6" y="119.4">H1</text>
<text x="37.1" y="124.6">C3</text>
<text x="423.7" y="124.6">R4</text>
<text x="439.2" y="124.2">220nF</text>
<text x="439.2" y="121.1">C13</text>
<text x="496.6" y="122.4">54101-T30-00LF</text>
<text x="37.1" y="127.8">100nF</text>
<text x="351.8" y="131.2">FPC-1.0AS-4PWCR-H20</text>
<text x="351.8" y="128.2">U2</text>
<text x="423.7" y="127.7">16k</text>
<text x="456" y="177.1">1981568-1</text>
<text x="456" y="174.1">USB1</text>
<text x="495.3" y="178.1">1N5819HW-7-F</text>
<text x="495.3" y="174.9">D2</text>
<text x="96.1" y="189.4">X1311FV-02-C43D24</text>
<text x="96.1" y="186.4">U4</text>
<text x="375.4" y="191.9">R7</text>
<text x="213.6" y="196.5">SI2307BDS-T1-E3</text>
<text x="213.6" y="193.4">Q4</text>
<text x="375.4" y="195.1">10k</text>
<text x="396.6" y="201.8">SS8050-G</text>
<text x="396.6" y="198.8">Q2</text>
<text x="487.9" y="198.8">D3</text>
<text x="167.3" y="205.7">D1</text>
<text x="172.2" y="207.5">BAT20JFILM</text>
<text x="496.7" y="207.5">D4</text>
<text x="117.2" y="211">SW3</text>
<text x="119.2" y="214.2">switch</text>
<text x="482.8" y="215.9" transform="rotate(-90 482.8 215.9)">LESD5D5.0CT1G</text>
<text x="509.1" y="215.9">LESD5D5.0CT1G</text>
<text x="509.1" y="212.8">D5</text>
<text x="375.4" y="226.8">10k</text>
<text x="375.4" y="223.6">R12</text>
<text x="396.6" y="227.4">SS8050-G</text>
<text x="491.5" y="226.5" transform="rotate(-90 491.5 226.5)">LESD5D5.0CT1G</text>
<text x="396.6" y="230.4">Q3</text>
<text x="491.8" y="251.1">CH340C</text>
<text x="491.8" y="248.2">U6</text>
<text x="386" y="269.1">0</text>
<text x="386" y="266.1">R6</text>
<text x="534.5" y="267.6">C10</text>
<text x="534.5" y="270.6">100nF</text>
<text x="386" y="281.5">0</text>
<text x="386" y="278.4">R9</text>
<text x="458.6" y="279.4">100nF</text>
<text x="458.6" y="276.4">C11</text>
<text x="94.9" y="316.9">LED5</text>
<text x="142.6" y="316.9">LED6</text>
<text x="186.7" y="316.9">LED4</text>
<text x="93.9" y="335.9">220</text>
<text x="93.9" y="332.7">R13</text>
<text x="141.5" y="335.9">220</text>
<text x="141.5" y="332.7">R14</text>
<text x="185.6" y="335.9">220</text>
<text x="185.6" y="332.7">R15</text>
<text x="107.1" y="338.2" transform="rotate(-90 107.1 338.2)">BL-HKC36D-AV-TRB</text>
<text x="200.6" y="339.9" transform="rotate(-90 200.6 339.9)">BL-HKC36D-AV-TRB</text>
<text x="154.7" y="343.5" transform="rotate(-90 154.7 343.5)">BL-HKC36D-AV-TRB</text>
</g>
<g font-size="3.2" fill="#00f">
<text x="93.2" y="35.2" transform="rotate(-90 93.2 35.2)">39</text>
<text x="158.8" y="34.9">1</text>
<text x="172.9" y="34.9">2</text>
<text x="206.4" y="34.9">1</text>
<text x="220.5" y="34.9">2</text>
<text x="306.8" y="34.9">1</text>
<text x="331.8" y="34.9">8</text>
<text x="94.6" y="37.7" transform="rotate(-90 94.6 37.7)">GND</text>
<text x="306.8" y="38.4">2</text>
<text x="306.8" y="41.9">3</text>
<text x="308.3" y="36.7">RG</text>
<text x="308.3" y="40.2">VIN-</text>
<text x="330.3" y="36.7">RG</text>
<text x="331.8" y="41.9">6</text>
<text x="75.7" y="47.2">3</text>
<text x="75.7" y="43.7">2</text>
<text x="77.2" y="45.5">3V3</text>
<text x="109.9" y="45.5">IO23</text>
<text x="111.3" y="43.7">37</text>
<text x="111.3" y="47.2">36</text>
<text x="308.3" y="43.7">VIN+</text>
<text x="330.3" y="47.2">REF</text>
<text x="330.3" y="43.7">VOUT</text>
<text x="331.8" y="45.5">5</text>
<text x="428.5" y="43.7">1</text>
<text x="428.5" y="47.2">2</text>
<text x="430" y="45.5">1OUT</text>
<text x="453.5" y="47.2">7</text>
<text x="77.2" y="49">EN</text>
<text x="109.9" y="49">IO22</text>
<text x="109.9" y="52.5">TXD0</text>
<text x="111.3" y="50.8">35</text>
<text x="428.5" y="50.8">3</text>
<text x="430" y="49">1IN-</text>
<text x="430" y="52.5">1IN+</text>
<text x="452" y="52.5">2IN-</text>
<text x="452" y="49">2OUT</text>
<text x="453.5" y="50.8">6</text>
<text x="75.7" y="57.8">6</text>
<text x="75.7" y="54.3">5</text>
<text x="77.2" y="59.6">IO34</text>
<text x="77.2" y="56.1">SENSOR_VN</text>
<text x="109.9" y="56.1">RXD0</text>
<text x="109.9" y="59.6">IO21</text>
<text x="111.3" y="54.3">34</text>
<text x="111.3" y="57.8">33</text>
<text x="452" y="56.1">2IN+</text>
<text x="453.5" y="54.3">5</text>
<text x="75.7" y="64.9">8</text>
<text x="75.7" y="61.3">7</text>
<text x="77.2" y="63.1">IO35</text>
<text x="109.9" y="63.1">NC</text>
<text x="111.3" y="61.3">32</text>
<text x="111.3" y="64.9">31</text>
<text x="75.7" y="71.9">10</text>
<text x="75.7" y="68.4">9</text>
<text x="77.2" y="70.2">IO33</text>
<text x="77.2" y="66.6">IO32</text>
<text x="109.9" y="66.6">IO19</text>
<text x="109.9" y="70.2">IO18</text>
<text x="111.3" y="68.4">30</text>
<text x="111.3" y="71.9">29</text>
<text x="75.7" y="75.5">11</text>
<text x="77.2" y="77.2">IO26</text>
<text x="77.2" y="73.7">IO25</text>
<text x="109.9" y="73.7">IO5</text>
<text x="109.9" y="77.2">IO17</text>
<text x="111.3" y="75.5">28</text>
<text x="193.9" y="75.5">1</text>
<text x="195.4" y="77.2">IN</text>
<text x="218.9" y="77.2">5</text>
<text x="75.7" y="82.5">13</text>
<text x="75.7" y="79">12</text>
<text x="77.2" y="80.8">IO27</text>
<text x="109.9" y="80.8">IO16</text>
<text x="111.3" y="79">27</text>
<text x="111.3" y="82.5">26</text>
<text x="193.9" y="82.5">3</text>
<text x="217.5" y="79">OUT</text>
<text x="217.5" y="82.5">BYP/ADJ</text>
<text x="218.9" y="80.8">4</text>
<text x="75.7" y="86">14</text>
<text x="77.2" y="87.8">IO12</text>
<text x="77.2" y="84.3">IO14</text>
<text x="109.9" y="84.3">IO4</text>
<text x="109.9" y="87.8">IO0</text>
<text x="111.3" y="86">25</text>
<text x="111.3" y="89.6">24</text>
<text x="195.4" y="84.3">EN</text>
<text x="75.7" y="93.1">16</text>
<text x="77.2" y="94.9">IO13</text>
<text x="109.9" y="91.3">IO2</text>
<text x="109.9" y="94.9">IO15</text>
<text x="111.3" y="93.1">23</text>
<text x="75.7" y="100.2">18</text>
<text x="75.7" y="96.6">17</text>
<text x="77.2" y="101.9">NC</text>
<text x="77.2" y="98.4">NC</text>
<text x="109.9" y="98.4">NC</text>
<text x="109.9" y="101.9">NC</text>
<text x="111.3" y="96.6">22</text>
<text x="111.3" y="100.2">21</text>
<text x="75.7" y="103.7">19</text>
<text x="77.2" y="105.4">NC</text>
<text x="109.9" y="105.4">NC</text>
<text x="111.3" y="103.7">20</text>
<text x="347.2" y="118.1" transform="rotate(-90 347.2 118.1)">6</text>
<text x="348.6" y="118.9" transform="rotate(-90 348.6 118.9)">6</text>
<text x="340.3" y="121.3">1</text>
<text x="340.3" y="124.8">2</text>
<text x="341.8" y="123.1">1</text>
<text x="340.3" y="128.4">3</text>
<text x="340.3" y="131.9">4</text>
<text x="341.8" y="126.6">2</text>
<text x="341.8" y="130.1">3</text>
<text x="497.3" y="126.6">1</text>
<text x="498.8" y="128.4">1</text>
<text x="341.8" y="133.7">4</text>
<text x="347.2" y="135.8" transform="rotate(-90 347.2 135.8)">5</text>
<text x="348.6" y="135.1" transform="rotate(-90 348.6 135.1)">5</text>
<text x="207.8" y="183.4" transform="rotate(-90 207.8 183.4)">3</text>
<text x="209.2" y="185.9" transform="rotate(-90 209.2 185.9)">D</text>
<text x="467.5" y="182.7">VBUS</text>
<text x="471" y="184.8">2</text>
<text x="471" y="181.3">1</text>
<text x="195.8" y="191.9">1</text>
<text x="449.8" y="188.3">6</text>
<text x="467.5" y="186.2">D-</text>
<text x="468.2" y="189.8">D+</text>
<text x="471" y="191.9">4</text>
<text x="471" y="188.3">3</text>
<text x="94" y="195.4">1</text>
<text x="95.5" y="193.6">1</text>
<text x="95.5" y="197.2">2</text>
<text x="198.3" y="193.3">G</text>
<text x="467.1" y="193.3">ID</text>
<text x="467.5" y="196.8">GND</text>
<text x="471" y="195.4">5</text>
<text x="94" y="198.9">2</text>
<text x="207.8" y="201" transform="rotate(-90 207.8 201)">2</text>
<text x="209.2" y="198.6" transform="rotate(-90 209.2 198.6)">S</text>
<text x="481.4" y="258.9">2</text>
<text x="481.4" y="262.4">3</text>
<text x="482.9" y="260.7">TXD</text>
<text x="505" y="260.7">R232</text>
<text x="506.4" y="262.4">14</text>
<text x="506.4" y="258.9">15</text>
<text x="481.4" y="266">4</text>
<text x="481.4" y="269.5">5</text>
<text x="482.9" y="264.2">RXD</text>
<text x="482.9" y="267.7">V3</text>
<text x="505" y="267.7">DTR#</text>
<text x="505" y="264.2">RTS#</text>
<text x="506.4" y="269.5">12</text>
<text x="506.4" y="266">13</text>
<text x="481.4" y="273">6</text>
<text x="482.9" y="271.3">D+</text>
<text x="482.9" y="274.8">D-</text>
<text x="505" y="274.8">RI#</text>
<text x="505" y="271.3">DCD#</text>
<text x="506.4" y="273">11</text>
<text x="481.4" y="276.5">7</text>
<text x="481.4" y="280.1">8</text>
<text x="482.9" y="278.3">NC.</text>
<text x="482.9" y="281.8">OUT#</text>
<text x="505" y="281.8">CTS#</text>
<text x="505" y="278.3">DSR#</text>
<text x="506.4" y="280.1">9</text>
<text x="506.4" y="276.5">10</text>
</g>
<g font-size="3.2">
<text x="75.7" y="40.2">1</text>
<text x="77.2" y="41.9">GND</text>
<text x="109.9" y="41.9">GND</text>
<text x="111.3" y="40.2">38</text>
<text x="306.8" y="45.5">4</text>
<text x="308.3" y="47.2">V-</text>
<text x="193.9" y="79">2</text>
<text x="195.4" y="80.8">GND</text>
<text x="75.7" y="89.6">15</text>
<text x="77.2" y="91.3">GND</text>
<text x="481.4" y="255.4">1</text>
<text x="482.9" y="257.1">GND</text>
</g>
<g font-size="3.2" fill="#f00">
<text x="330.3" y="40.2">V+</text>
<text x="331.8" y="38.4">7</text>
<text x="452" y="45.5">VCC+</text>
<text x="453.5" y="43.7">8</text>
<text x="75.7" y="50.8">4</text>
<text x="77.2" y="52.5">SENSOR_VP</text>
<text x="428.5" y="54.3">4</text>
<text x="430" y="56.1">VCC-</text>
<text x="505" y="257.1">VCC</text>
<text x="506.4" y="255.4">16</text>
</g>
<g font-size="2.5">
<text x="103.8" y="202.1" transform="rotate(-90 103.8 202.1)">1</text>
<text x="107.3" y="202.1" transform="rotate(-90 107.3 202.1)">3</text>
<text x="105.5" y="218" transform="rotate(-90 105.5 218)">2</text>
</g>
</svg>
